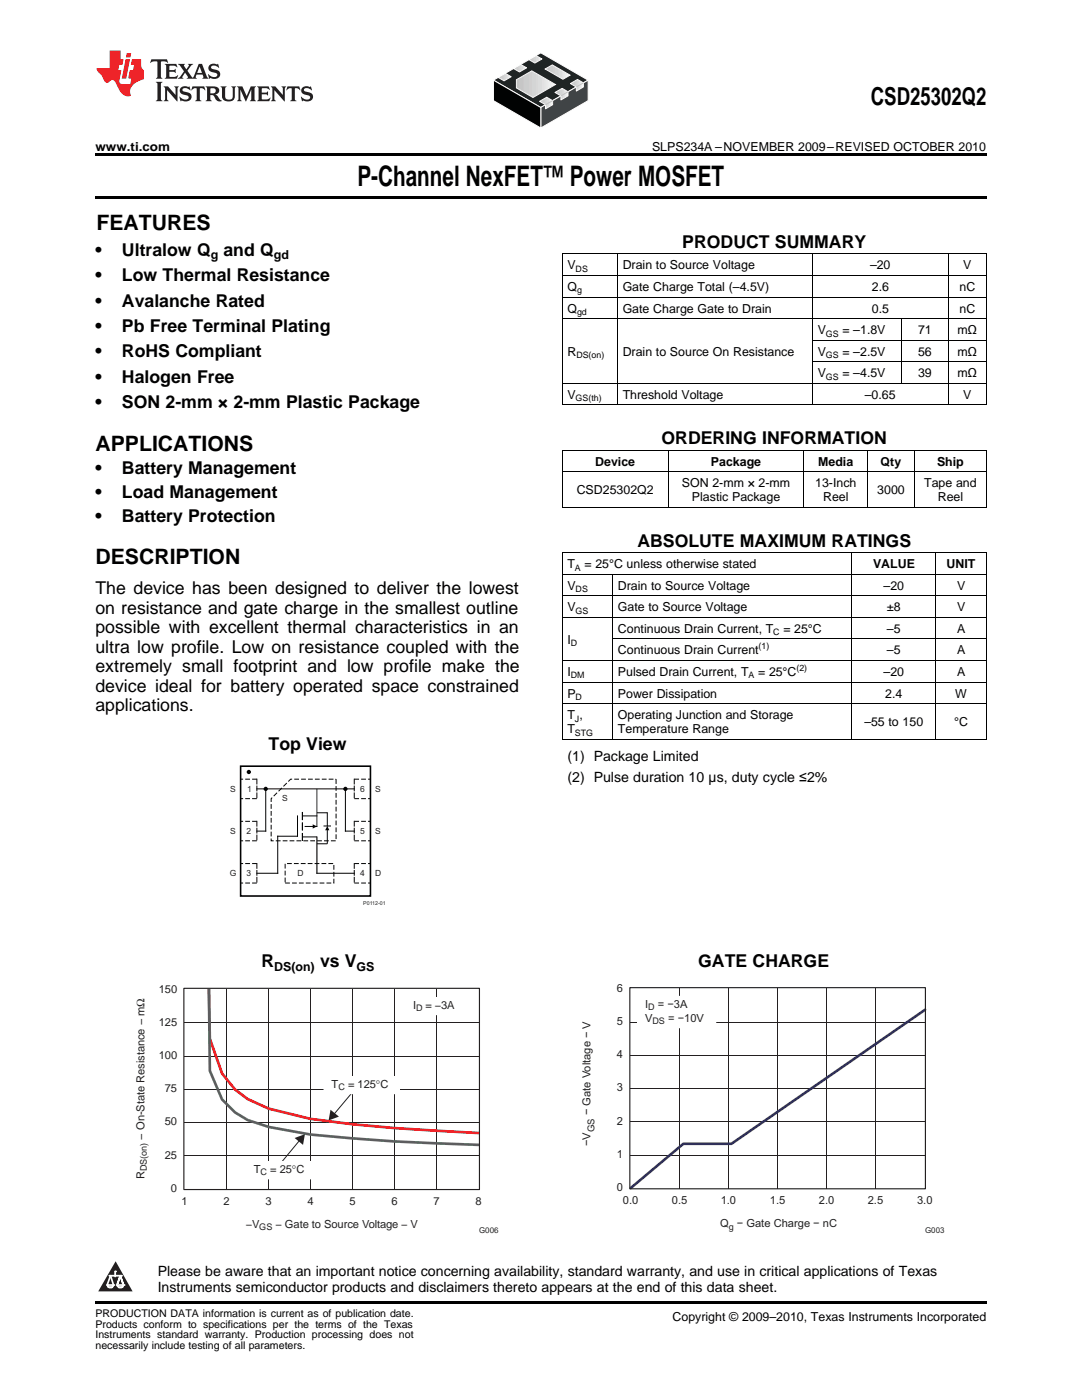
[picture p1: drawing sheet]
<svg xmlns="http://www.w3.org/2000/svg" width="216mm" height="279mm" viewBox="0 0 216 279" stroke-linecap="round" stroke-linejoin="round" font-family="sans-serif">
<path d="M30.2 11.8l-.2 .8a1.31 1.31 0 0 1 1.4-.3v2.9l-.3 .5h1.3l-.3-.5v-2.7l.3-.3a1.09 1.09 0 0 1 1.1 .4l-.2-.8zM32.9 12.8l.3 .4v2l-.3 .5h2.4l.2-.7a1.48 1.48 0 0 1-1.7 .3v-1l1 .1 .2 .2v-.9l-.2 .3h-1v-.7l.2-.2a1.73 1.73 0 0 1 1.4 .3l-.2-.6zM35.5 12.8l1.2 1.4-.7 1-.5 .5h1.1l-.2-.3 .5-.9 .6 .9-.2 .3h2l-.3-.3 .2-.5h1.2l.2 .5-.2 .3h1.2l-.3-.4-1-2.5h-.6l-1.3 2.7-1-1.4 1.1-1.3h-1l.2 .2-.5 .9-.5-.9 .2-.2zM39.8 13.3l.5 1.3h-1zM41.9 12.9a.83 .83 0 0 0-.3 1 .83 .83 0 0 0 .8 .5l.8 .2 .2 .3a1 1 0 0 1-1 .5 1 1 0 0 1-.8-.6l.1 .9 .2-.1a1.65 1.65 0 0 0 2-.5 .89 .89 0 0 0-.8-1.2l-.8-.2-.2-.3a.91 .91 0 0 1 1.6 .2l-.2-.8h-.4a1.34 1.34 0 0 0-1.2 .1zM31.1 16.3l.3 .5v2.9l-.3 .5h1.3l-.3-.5v-2.9l.3-.5zM32.7 17.2l.2 .5v2l-.2 .5h.9l-.3-.5 .1-1.7 2 2.2v-2.5l.3-.5h-.9l.2 .3v1.4l-1.5-1.7zM36.2 17.4a.83 .83 0 0 0-.3 .9 .83 .83 0 0 0 .8 .6l.8 .2 .2 .3a1 1 0 0 1-1 .5 1 1 0 0 1-.8-.6l.1 .9 .2-.1a1.66 1.66 0 0 0 2-.5 .89 .89 0 0 0-.9-1.2l-.7-.2-.2-.3a.91 .91 0 0 1 1.6 .2l-.2-.9-.4 .1a1.36 1.36 0 0 0-1.2 .1zM38.4 17.2l-.2 .9a.61 .61 0 0 1 1.1-.3v1.9l-.4 .5h1.3l-.3-.5v-1.9l.2-.2a.81 .81 0 0 1 .8 .5l-.1-.9zM41 17.2l.3 .5v2l-.3 .5h1.3l-.3-.3v-.9a.72 .72 0 0 1 .9 .6 .85 .85 0 0 0 1.4 .5l-.5-.3-.5-.7-.3-.3a.78 .78 0 0 0 .7-.7 .78 .78 0 0 0-.7-.8zM42 17.7l.2-.1a.6 .6 0 0 1 .7 .1 .6 .6 0 0 1 .1 .7l-.2 .2h-.8zM44 17.2l.3 .3a3.4 3.4 0 0 0 .3 2.4 1.57 1.57 0 0 0 2.2-.3l.1-2.1 .2-.3h-1l.3 .5v1.5a.76 .76 0 0 1-.7 .7 .76 .76 0 0 1-.8-.7v-1.5l.3-.5zM47.3 17.2l.3 .5v2l-.3 .5h.9l-.2-.5v-1.8l1 2.3 1.1-2.3v1.8l-.2 .5h1.2l-.3-.5v-2l.3-.5h-1.1l-.8 2-.8-2zM51.3 17.2l.3 .5v2l-.3 .5h2.4l.2-.7a1.49 1.49 0 0 1-1.6 .3l-.1-1h1l.3 .3v-.9l-.3 .3h-1v-.7l.3-.2a1.73 1.73 0 0 1 1.4 .3l-.3-.7zM54.1 17.2l.3 .5v2l-.3 .5h1l-.4-.5 .1-1.7 2 2.2v-2.5l.3-.5h-.9l.2 .3v1.4l-1.5-1.7zM57.4 17.2l-.2 .9a.8 .8 0 0 1 1-.5v2.1l-.3 .5h1.3l-.4-.5v-1.9l.2-.2a.81 .81 0 0 1 .9 .5l-.2-.9zM60.4 17.4a.83 .83 0 0 0-.3 .9 .83 .83 0 0 0 .8 .6l.8 .2 .2 .3a1 1 0 0 1-1 .5 1 1 0 0 1-.8-.6l.2 .9 .1-.1a1.66 1.66 0 0 0 2-.5 .89 .89 0 0 0-.8-1.2l-.8-.2-.2-.3a.91 .91 0 0 1 1.6 .2l-.2-.9-.3 .1a1.35 1.35 0 0 0-1.3 .1z" fill="#231f20"/>
<path d="M21.9 10.1v3.5h-2.6a2.13 2.13 0 0 0 .9 1.4l.4 .6a.94 .94 0 0 0 1.1 .9 .75 .75 0 0 1 .6-.5 .75 .75 0 0 1 .7 .4l.5 1a2.1 2.1 0 0 0 2.6 1.7 2.2 2.2 0 0 1 1.7-3l.9-.3v-1.8a1.16 1.16 0 0 1-.5-1v-1.2h-1.9l-.2 1.2h.7l-.3 1h-.6l-.3 1.3v.3l.6 .1-.2 1.1h-.9a.93 .93 0 0 1-1.3-.8l.4-2h-.6l.2-1h.6l.3-1.2h-.6v-1.7zM25.1 11.8l-.8 3.9h.9l.7-3.9zM25.3 10.6l-.2 .9h.9l.2-.9z" fill="#ee1d23"/>
<path d="M98.5 16l9.4-5.5 9.5 5.5-9.5 5.5z" fill-rule="evenodd" fill="#1b2424"/>
<path d="M98.5 16l9.4-5.5 9.5 5.5-9.5 5.5z" fill="none" stroke="#fff" stroke-width=".2"/>
<path d="M108.8 13.8l1.4-.8 3.5 2-1.4 .8z" fill="#fff"/>
<path d="M108.8 13.8l1.4-.8 3.5 2-1.4 .8z" fill="none" stroke="#fff" stroke-width=".2"/>
<path d="M103 15.9l3.1-1.8 4.7 2.8-4.5 2.6-3.3-1.9z" fill="#fff"/>
<path d="M103 15.9l3.1-1.8 4.7 2.8-4.5 2.6-3.3-1.9z" fill="none" stroke="#fff" stroke-width=".2"/>
<path d="M107.9 21.5l9.5-5.5v4.1l-9.5 5.4z" fill-rule="evenodd" fill="#3c4444"/>
<path d="M107.9 25.5v-4l9.5-5.5v4.1l-9.3 5.4" fill="none" stroke="#fff" stroke-width=".2"/>
<path d="M107.7 20.2l1.4-.8 1.2 .7v.8l-1.4 .8v-.8z" fill="#fff"/>
<path d="M107.7 20.2l1.4-.8 1.2 .7v.8l-1.4 .8v-.8z" fill="none" stroke="#fff" stroke-width=".2"/>
<path d="M110.7 18.5l1.5-.9 1.1 .7v.8l-1.4 .8v-.8z" fill="#fff"/>
<path d="M110.7 18.5l1.5-.9 1.1 .7v.8l-1.4 .8v-.8z" fill="none" stroke="#fff" stroke-width=".2"/>
<path d="M113.8 16.7l1.4-.8 1.2 .6v.9l-1.4 .8v-.8z" fill="#fff"/>
<path d="M113.8 16.7l1.4-.8 1.2 .6v.9l-1.4 .8v-.8z" fill="none" stroke="#fff" stroke-width=".2"/>
<path d="M98.5 16l9.4 5.5v4l-9.4-5.4z" fill-rule="evenodd" fill="#010202"/>
<path d="M107.8 25.5l-9.3-5.4v-4.1l9.4 5.5v4" fill="none" stroke="#fff" stroke-width=".2"/>
<path d="M99.4 15.5l1.4-.9 1.2 .7-1.4 .8z" fill="#fff"/>
<path d="M99.4 15.5l1.4-.9 1.2 .7-1.4 .8z" fill="none" stroke="#fff" stroke-width=".2"/>
<path d="M102.5 13.7l1.4-.8 1.2 .6-1.4 .9z" fill="#fff"/>
<path d="M102.5 13.7l1.4-.8 1.2 .6-1.4 .9z" fill="none" stroke="#fff" stroke-width=".2"/>
<path d="M105.5 11.9l1.5-.8 1.1 .7-1.4 .8z" fill="#fff"/>
<path d="M105.5 11.9l1.5-.8 1.1 .7-1.4 .8z" fill="none" stroke="#fff" stroke-width=".2"/>
<path d="M113.3 18.3l-1.4 .8M116.4 16.5l-1.4 .9M110.3 20.1l-1.4 .8" fill="none" stroke="#c3c3c3" stroke-width=".2"/>
<path d="M23.1 251.7l3.4 6h-6.9z" fill="#231f20"/>
<path d="M21.4 256.5h1.2l-.3 .5h-.3a.55 .55 0 0 1-.6-.5z" fill-rule="evenodd" fill="#fff"/>
<path d="M21.4 256.5h1.2l-.3 .5h-.3a.55 .55 0 0 1-.6-.5z" fill="none" stroke="#231f20" stroke-width=".34"/>
<path d="M21.4 256.5h1.2l-.3 .5h-.5z" fill="none" stroke="#fff" stroke-width=".34"/>
<path d="M23 254.7h.1" fill="none" stroke="#fff" stroke-width=".34"/>
<path d="M23 253.7v1z" fill="#fff"/>
<path d="M23 253.7v1z" fill="none" stroke="#fff" stroke-width=".34"/>
<circle cx="23" cy="253.7" r=".17" fill="#fff"/>
<path d="M21.9 254.6h.1" fill="none" stroke="#fff" stroke-width=".34"/>
<path d="M21.9 254.6h2.3z" fill="#fff"/>
<path d="M21.9 254.6h2.3z" fill="none" stroke="#fff" stroke-width=".34"/>
<circle cx="24.2" cy="254.6" r=".17" fill="#fff"/>
<path d="M23.3 256.5h.1" fill="none" stroke="#fff" stroke-width=".34"/>
<path d="M24 254.6l-.7 1.9z" fill="#fff"/>
<path d="M24 254.6l-.7 1.9z" fill="none" stroke="#fff" stroke-width=".34"/>
<path d="M24 254.6l.7 1.9z" fill="#fff"/>
<path d="M24 254.6l.7 1.9z" fill="none" stroke="#fff" stroke-width=".34"/>
<path d="M24.6 256.5h.1" fill="none" stroke="#fff" stroke-width=".34"/>
<circle cx="21.4" cy="256.5" r=".17" fill="#fff"/>
<path d="M22.1 254.6l-.7 1.9z" fill="#fff"/>
<path d="M22.1 254.6l-.7 1.9z" fill="none" stroke="#fff" stroke-width=".34"/>
<path d="M22.1 254.6l.5 1.9z" fill="#fff"/>
<path d="M22.1 254.6l.5 1.9z" fill="none" stroke="#fff" stroke-width=".34"/>
<circle cx="22.6" cy="256.5" r=".17" fill="#fff"/>
<path d="M23.4 256.5h1.3a.65 .65 0 0 1-.7 .5 .65 .65 0 0 1-.6-.5z" fill-rule="evenodd" fill="#fff"/>
<path d="M23.4 256.5h1.3a.65 .65 0 0 1-.7 .5 .65 .65 0 0 1-.6-.5z" fill="none" stroke="#231f20" stroke-width=".34"/>
<path d="M23.4 256.5h1.3l-.4 .5h-.6z" fill="none" stroke="#fff" stroke-width=".34"/>
<path d="M23.3 256.5h.1" fill="none" stroke="#fff" stroke-width=".34"/>
<circle cx="24.7" cy="256.5" r=".17" fill="#fff"/>
<path d="M63.2 157.4v7.5M68.9 157.4v8.5M60.3 162.1v1.5M60.3 164.3v1.3M60.3 166.3v1.4M60.4 162.8h2.8M63.2 167v7.3" fill="none" stroke="#010202" stroke-width=".2"/>
<circle cx="68.9" cy="157.4" r=".43" fill="#010202"/>
<path d="M53 157.4v8.5" fill="none" stroke="#010202" stroke-width=".2"/>
<circle cx="53" cy="157.4" r=".43" fill="#010202"/>
<path d="M51.3 157.4h19.4M51.3 165.9h1.7M59.4 162.8v4.1h-4v7.4h-4.1M60.3 162.1v1.5M60.3 164.3v1.3M60.3 166.3v1.4M60.9 164.9h2.3M63.2 174.3h7.5M64.7 164.8h1.2M65.3 162.2v2.6M68.9 165.9h1.8" fill="none" stroke="#010202" stroke-width=".2"/>
<path d="M62.4 164.5l.8 .4-.8 .5z" fill="#010202"/>
<path d="M60.3 167h2.9M65.3 165.4v3" fill="none" stroke="#010202" stroke-width=".2"/>
<path d="M65.3 164.8l.4 .9h-.8z" fill="#010202"/>
<path d="M48 152.9h25.9v25.9h-25.9z" fill="none" stroke="#010202" stroke-width=".32"/>
<path d="M51.3 155.5v3.9M70.7 155.5v3.9M51.3 172.3v3.9M51.3 163.9v3.9M70.7 172.3v3.9M70.7 163.9v3.9" fill="none" stroke="#010202" stroke-width=".2" stroke-dasharray="1 .4"/>
<g fill="none" stroke="#010202" stroke-width=".2" stroke-dasharray="1 .4" stroke-linecap="butt">
<path d="M51.3 159.4h-3.3M51.3 155.5h-3.3M58 155.5h9.1v12.3h-13v-8.4zM70.7 159.4h3.2M70.7 155.5h3.2M51.3 176.2h-3.3M51.3 172.3h-3.3M51.3 167.8h-3.3M51.3 163.9h-3.3M56.9 172.3h9.7v3.9h-9.7zM70.7 176.2h3.2M70.7 172.3h3.2"/>
<path d="M70.7 167.8h3.2M70.7 163.9h3.2"/>
</g>
<path d="M63.2 162.2h2.1M63.2 168.4h2.1" fill="none" stroke="#010202" stroke-width=".2"/>
<circle cx="49.7" cy="154.1" r=".43" fill="#010202"/>
<path d="M135.6 197.2v40M145.4 197.2v40M155.2 197.2v40M165 197.2v40M174.7 197.2v40M125.8 217.3h58.8M125.8 210.6h58.8M125.8 204h58.8M125.8 230.5h58.8M125.8 223.9h58.8" fill="none" stroke="#231f20" stroke-width=".2"/>
<path d="M184.6 201.5l-38.6 26.8h-9.6l-10.6 8.8" fill="none" stroke="#2e3092" stroke-width=".53"/>
<path d="M125.7 197.1h59v40.2h-59z" fill="none" stroke="#231f20" stroke-width=".23"/>
<path d="M127.2 198.8h15.6v6.3h-15.6z" fill-rule="evenodd" fill="#fff"/>
<path d="M95.6 197.3h.1M127.2 198.8h15.6v6.3h-15.6zM36.8 237.3h.1" fill="none" stroke="#fff" stroke-width=".2"/>
<path d="M45.3 197.4v39.9M53.6 197.4v39.9M62 197.4v39.9M70.4 197.4v39.9M78.8 197.4v39.9M87.2 197.4v39.9M36.8 217.4h58.8M36.8 210.8h58.8M36.8 204.1h58.8M36.8 230.7h58.8M36.8 224h58.8" fill="none" stroke="#231f20" stroke-width=".2"/>
<path d="M41.7 197.3l.2 10 2.4 6.9 2.6 3.2 2.5 1.9 4.2 1.9 8.4 2.1a339.1 339.1 0 0 0 33.5 2.8" fill="none" stroke="#ee1d23" stroke-width=".53"/>
<path d="M41.7 197.3l.2 16.4 2.4 5.7 2.6 2.6 2.5 1.5 4.2 1.4 8.4 1.5a412.2 412.2 0 0 0 33.5 2.1" fill="none" stroke="#47785c" stroke-width=".53"/>
<path d="M36.7 197.2h59v40.2h-59z" fill="none" stroke="#231f20" stroke-width=".23"/>
<path d="M80.9 199.1h11.4v3.4h-11.4z" fill="#fff"/>
<path d="M80.9 199.1h11.4v3.4h-11.4z" fill="none" stroke="#fff" stroke-width=".2"/>
<path d="M66 221.5l1.6 1.3-2 .8z" fill="#231f20"/>
<path d="M71.4 216.7l-5.2 6.2" fill="none" stroke="#231f20" stroke-width=".2"/>
<path d="M64.7 214.8h15v3.5h-15z" fill="#fff"/>
<path d="M64.7 214.8h15v3.5h-15z" fill="none" stroke="#fff" stroke-width=".2"/>
<path d="M58.8 227.1l2-.7-.3 2.1z" fill="#231f20"/>
<path d="M60.2 227l-5.1 6.2" fill="none" stroke="#231f20" stroke-width=".2"/>
<path d="M49.1 231.8h13.2v3.5h-13.2z" fill="#fff"/>
<path d="M49.1 231.8h13.2v3.5h-13.2z" fill="none" stroke="#fff" stroke-width=".2"/>
<path d="M19 39.1h177.8v.5h-177.8zM19 30.6h177.8v.5h-177.8zM19 259.7h177.8v.5h-177.8z" fill="#000"/>
<g fill="none" stroke="#000" stroke-width=".2">
<path d="M112.2 59.3h84.6M112.2 55h84.6M112.2 50.7h84.6M112.2 50.7v30.2M123.1 50.7v30.2M162.1 50.7v30.2M189.2 50.7v30.2M196.8 50.7v30.2M112.2 76.5h84.6M112.2 63.6h84.6M162.1 72.2h34.7M162.1 67.9h34.7"/>
<path d="M179.9 63.6v13M112.2 94.1h84.6M112.2 89.8h84.6M112.2 80.8h84.6M112.2 89.9v11.4M133.3 89.9v11.4M160.4 89.9v11.4M173.1 89.9v11.4M182.4 89.9v11.4M196.8 89.9v11.4M112.2 118.9h84.6M112.2 114.6h84.6"/>
<path d="M112.2 110.3h84.6M112.2 101.3h84.6M112.2 110.3v37.3M122.2 114.7v32.9M170 110.3v37.3M186.7 110.3v37.3M196.8 110.3v37.3M112.2 136.1h84.6M112.2 131.8h84.6M112.2 123.2h84.6M122.2 127.5h74.6M112.2 147.5h84.6"/>
<path d="M112.2 140.4h84.6"/>
</g>
<text font-size="5.6" x="71.3" y="37">P-Channel NexFET™ Power MOSFET</text>
<text font-size="4.9" x="173.8" y="21">CSD25302Q2</text>
<g font-size="4.2">
<text x="19.2" y="45.9">FEATURES</text>
<text x="19" y="90">APPLICATIONS</text>
<text x="19" y="112.6">DESCRIPTION</text>
</g>
<g font-size="3.5">
<text x="19" y="51">•</text>
<text x="24.3" y="51">Ultralow Q</text>
<text x="44.6" y="51">and Q</text>
<text x="136.1" y="49.5">PRODUCT SUMMARY</text>
<text x="19" y="56.1">•</text>
<text x="24.3" y="56.1">Low Thermal Resistance</text>
<text x="19" y="61.2">•</text>
<text x="24.3" y="61.2">Avalanche Rated</text>
<text x="19" y="66.3">•</text>
<text x="19" y="71.3">•</text>
<text x="24.3" y="66.3">Pb Free Terminal Plating</text>
<text x="24.3" y="71.3">RoHS Compliant</text>
<text x="19" y="76.4">•</text>
<text x="24.3" y="76.4">Halogen Free</text>
<text x="19" y="81.5">•</text>
<text x="24.3" y="81.5">SON 2-mm × 2-mm Plastic Package</text>
<text x="132" y="88.6">ORDERING INFORMATION</text>
<text x="19" y="94.7">•</text>
<text x="24.3" y="94.7">Battery Management</text>
<text x="19" y="99.4">•</text>
<text x="24.3" y="99.4">Load Management</text>
<text x="19" y="104.1">•</text>
<text x="24.3" y="104.1">Battery Protection</text>
<text x="127.2" y="109.1">ABSOLUTE MAXIMUM RATINGS</text>
<text x="19" y="118.6">The device has been designed to deliver the lowest</text>
<text x="19" y="122.5">on resistance and gate charge in the smallest outline</text>
<text x="19" y="126.4">possible with excellent thermal characteristics in an</text>
<text x="19" y="130.2">ultra low profile. Low on resistance coupled with the</text>
<text x="19" y="134.1">extremely small footprint and low profile make the</text>
<text x="19" y="138">device ideal for battery operated space constrained</text>
<text x="19" y="141.9">applications.</text>
<text x="53.6" y="149.6">Top View</text>
<text x="52.2" y="193">R</text>
<text x="63.9" y="193">vs V</text>
<text x="139.3" y="193">GATE CHARGE</text>
</g>
<g font-size="2.8">
<text x="113.2" y="151.8">(1) Package Limited</text>
<text x="113.2" y="156.1">(2) Pulse duration 10 µs, duty cycle ≤2%</text>
<text x="31.5" y="254.7">Please be aware that an important notice concerning availability, standard warranty, and use in critical applications of Texas</text>
<text x="31.5" y="257.9">Instruments semiconductor products and disclaimers thereto appears at the end of this data sheet.</text>
</g>
<g font-size="2.5">
<text x="19" y="30.1">www.ti.com</text>
<text x="130.1" y="30.1">SLPS234A –NOVEMBER 2009–REVISED OCTOBER 2010</text>
<text x="42.1" y="51.7">g</text>
<text x="54.6" y="51.7">gd</text>
<text x="113.2" y="53.8">V</text>
<text x="124.2" y="53.8">Drain to Source Voltage</text>
<text x="173.6" y="53.8">–20</text>
<text x="192.2" y="53.8">V</text>
<text x="113.2" y="58.1">Q</text>
<text x="124.2" y="58.1">Gate Charge Total (–4.5V)</text>
<text x="174" y="58.1">2.6</text>
<text x="191.5" y="58.1">nC</text>
<text x="113.2" y="62.4">Q</text>
<text x="124.2" y="62.4">Gate Charge Gate to Drain</text>
<text x="174" y="62.4">0.5</text>
<text x="191.5" y="62.4">nC</text>
<text x="113.2" y="71">R</text>
<text x="124.2" y="71">Drain to Source On Resistance</text>
<text x="163.2" y="66.7">V</text>
<text x="163.2" y="71">V</text>
<text x="168.1" y="71">= –2.5V</text>
<text x="168.1" y="66.7">= –1.8V</text>
<text x="183.2" y="66.7">71</text>
<text x="183.2" y="71">56</text>
<text x="191" y="66.7">mΩ</text>
<text x="191" y="71">mΩ</text>
<text x="163.2" y="75.3">V</text>
<text x="168.1" y="75.3">= –4.5V</text>
<text x="183.2" y="75.3">39</text>
<text x="191" y="75.3">mΩ</text>
<text x="113.2" y="79.6">V</text>
<text x="124.2" y="79.6">Threshold Voltage</text>
<text x="172.6" y="79.6">–0.65</text>
<text x="192.2" y="79.6">V</text>
<text x="118.8" y="92.9">Device</text>
<text x="141.9" y="92.9">Package</text>
<text x="163.3" y="92.9">Media</text>
<text x="175.7" y="92.9">Qty</text>
<text x="187" y="92.9">Ship</text>
<text x="115.1" y="98.6">CSD25302Q2</text>
<text x="136.1" y="97.2">SON 2-mm × 2-mm</text>
<text x="138.1" y="100">Plastic Package</text>
<text x="162.7" y="97.2">13-Inch</text>
<text x="164.3" y="100">Reel</text>
<text x="175" y="98.6">3000</text>
<text x="184.4" y="97.2">Tape and</text>
<text x="187.1" y="100">Reel</text>
<text x="113.2" y="113.4">T</text>
<text x="116.6" y="113.4">= 25°C unless otherwise stated</text>
<text x="174.2" y="113.4">VALUE</text>
<text x="188.9" y="113.4">UNIT</text>
<text x="113.2" y="117.7">V</text>
<text x="123.3" y="117.7">Drain to Source Voltage</text>
<text x="176.3" y="117.7">–20</text>
<text x="191" y="117.7">V</text>
<text x="113.2" y="122">V</text>
<text x="123.3" y="122">Gate to Source Voltage</text>
<text x="177" y="122">±8</text>
<text x="191" y="122">V</text>
<text x="113.2" y="128.4">I</text>
<text x="123.3" y="126.3">Continuous Drain Current, T</text>
<text x="123.3" y="130.6">Continuous Drain Current</text>
<text x="156.3" y="126.3">= 25°C</text>
<text x="177" y="126.3">–5</text>
<text x="177" y="130.6">–5</text>
<text x="191" y="126.3">A</text>
<text x="191" y="130.6">A</text>
<text x="113.2" y="134.9">I</text>
<text x="123.3" y="134.9">Pulsed Drain Current, T</text>
<text x="151.3" y="134.9">= 25°C</text>
<text x="176.3" y="134.9">–20</text>
<text x="191" y="134.9">A</text>
<text x="113.2" y="139.2">P</text>
<text x="113.2" y="143.5">T ,</text>
<text x="123.3" y="139.2">Power Dissipation</text>
<text x="123.3" y="143.5">Operating Junction and Storage</text>
<text x="176.6" y="139.2">2.4</text>
<text x="190.6" y="139.2">W</text>
<text x="113.2" y="146.3">T</text>
<text x="123.3" y="146.3">Temperature Range</text>
<text x="172.5" y="144.9">–55 to 150</text>
<text x="190.4" y="144.9">°C</text>
<text x="54.7" y="193.7">DS(on)</text>
<text x="71.2" y="193.7">GS</text>
<text x="134.2" y="263.6">Copyright © 2009–2010, Texas Instruments Incorporated</text>
</g>
<g font-size="2.2" fill="#231f20">
<text x="123.1" y="197.9">6</text>
<text x="31.7" y="198.1">150</text>
<text x="82.4" y="201.4">I</text>
<text x="84.9" y="201.4">= −3A</text>
<text x="128.7" y="201.1">I</text>
<text x="128.7" y="204">V</text>
<text x="131.3" y="201.1">= −3A</text>
<text x="133.3" y="204">= −10V</text>
<text x="31.7" y="204.7">125</text>
<text x="123.1" y="204.6">5</text>
<text x="31.7" y="211.3">100</text>
<text x="123.1" y="211.2">4</text>
<text x="32.9" y="218">75</text>
<text x="66.2" y="217.1">T</text>
<text x="69.5" y="217.1">= 125°C</text>
<text x="123.1" y="217.8">3</text>
<text x="28.8" y="227.4" transform="rotate(-90 28.8 227.4)">− On-State Resistance − mΩ</text>
<text x="32.9" y="224.6">50</text>
<text x="117.8" y="222.6" transform="rotate(-90 117.8 222.6)">− Gate Voltage − V</text>
<text x="123.1" y="224.4">2</text>
<text x="32.9" y="231.2">25</text>
<text x="117.8" y="228.7" transform="rotate(-90 117.8 228.7)">−V</text>
<text x="123.1" y="231.1">1</text>
<text x="28.8" y="235.3" transform="rotate(-90 28.8 235.3)">R</text>
<text x="34.1" y="237.9">0</text>
<text x="50.6" y="234.1">T</text>
<text x="53.9" y="234.1">= 25°C</text>
<text x="123.1" y="237.7">0</text>
<text x="36.2" y="240.4">1</text>
<text x="44.6" y="240.4">2</text>
<text x="49" y="245.1">−V</text>
<text x="53" y="240.4">3</text>
<text x="55" y="245.1">− Gate to Source Voltage − V</text>
<text x="61.4" y="240.4">4</text>
<text x="69.8" y="240.4">5</text>
<text x="78.1" y="240.4">6</text>
<text x="86.5" y="240.4">7</text>
<text x="94.9" y="240.4">8</text>
<text x="124.3" y="240.3">0.0</text>
<text x="134.1" y="240.3">0.5</text>
<text x="143.7" y="245">Q</text>
<text x="143.8" y="240.3">1.0</text>
<text x="147" y="245">− Gate Charge − nC</text>
<text x="153.6" y="240.3">1.5</text>
<text x="163.4" y="240.3">2.0</text>
<text x="173.2" y="240.3">2.5</text>
<text x="183" y="240.3">3.0</text>
</g>
<g font-size="2.1">
<text x="19" y="262.9">PRODUCTION DATA information is current as of publication date.</text>
<text x="19" y="265">Products conform to specifications per the terms of the Texas</text>
<text x="19" y="267.1">Instruments standard warranty. Production processing does not</text>
<text x="19" y="269.2">necessarily include testing of all parameters.</text>
</g>
<text font-size="1.9" fill="#231f20" x="118.6" y="225.9" transform="rotate(-90 118.6 225.9)">GS</text>
<g font-size="1.8">
<text x="114.9" y="54.3">DS</text>
<text x="115.1" y="58.6">g</text>
<text x="115.1" y="62.9">gd</text>
<text x="115" y="71.5">DS(on)</text>
<text x="164.8" y="67.2">GS</text>
<text x="164.8" y="71.5">GS</text>
<text x="164.8" y="75.8">GS</text>
<text x="114.9" y="80.1">GS(th)</text>
<text x="114.7" y="113.9">A</text>
<text x="114.9" y="118.2">DS</text>
<text x="114.9" y="122.5">GS</text>
<text x="113.9" y="128.9">D</text>
<text x="151.4" y="129.6">(1)</text>
<text x="154.3" y="126.8">C</text>
<text x="113.9" y="135.4">DM</text>
<text x="149.4" y="135.4">A</text>
<text x="158.9" y="133.9">(2)</text>
<text x="114.9" y="139.7">D</text>
<text x="114.7" y="144">J</text>
<text x="114.7" y="146.8">STG</text>
</g>
<g font-size="1.8" fill="#231f20">
<text x="83" y="201.8">D</text>
<text x="129.3" y="201.6">D</text>
<text x="130.2" y="204.4">DS</text>
<text x="67.6" y="217.6">C</text>
<text x="29.3" y="233.7" transform="rotate(-90 29.3 233.7)">DS(on)</text>
<text x="52" y="234.6">C</text>
<text x="51.7" y="245.6">GS</text>
<text x="145.4" y="245.4">g</text>
</g>
<g font-size="1.7" fill="#231f20">
<text x="45.9" y="158">S</text>
<text x="49.3" y="158">1</text>
<text x="56.3" y="159.9">S</text>
<text x="71.9" y="158">6</text>
<text x="74.9" y="158">S</text>
<text x="45.9" y="166.5">S</text>
<text x="49.2" y="166.5">2</text>
<text x="71.9" y="166.4">5</text>
<text x="74.9" y="166.5">S</text>
<text x="45.8" y="174.9">G</text>
<text x="49.2" y="174.9">3</text>
<text x="59.4" y="174.9">D</text>
<text x="71.9" y="174.9">4</text>
<text x="74.9" y="174.9">D</text>
</g>
<g font-size="1.6" fill="#231f20">
<text x="95.6" y="246.2">G006</text>
<text x="184.6" y="246">G003</text>
</g>
<text font-size="1.1" fill="#231f20" x="72.5" y="180.7">P0112-01</text>
<text font-size=".4" fill="#fff" x="19" y="45.8">1</text>
</svg>
